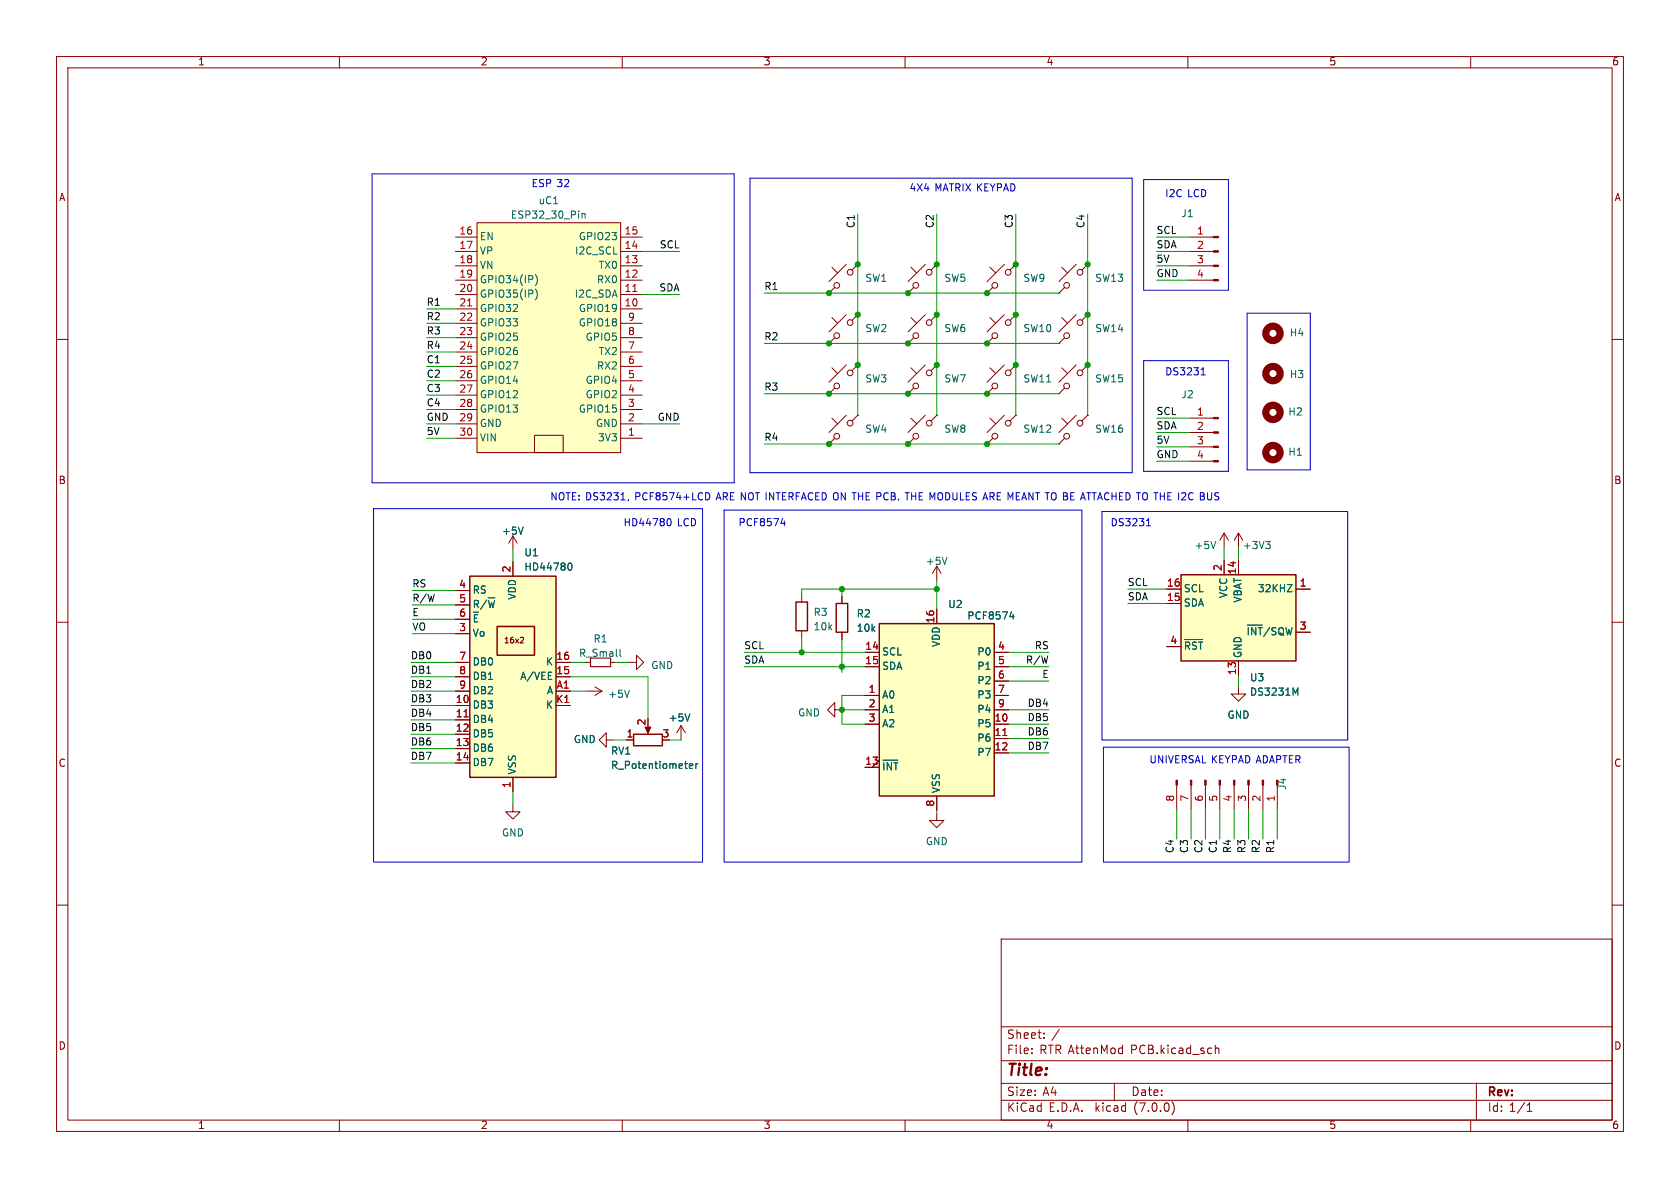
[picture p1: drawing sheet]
<svg xmlns="http://www.w3.org/2000/svg" width="297mm" height="210mm" viewBox="0 0 297 210" stroke-linecap="round" stroke-linejoin="round" font-family="sans-serif">
<g fill="none" stroke="#840000" stroke-width=".18">
<path d="M10 10h277v190h-277zM12 12h273v186h-273zM60 10v2M110 10v2M160 10v2M210 10v2M260 10v2M84.3 39.4h25.4v40.6h-25.4zM10 60h2M80.5 49.5h3.8M80.5 47h3.8M80.5 44.5h3.8"/>
<path d="M80.5 41.9h3.8M80.5 54.6h3.8M80.5 52.1h3.8M80.5 57.2h3.8M80.5 59.7h3.8M109.7 49.5h3.8M109.7 47h3.8M109.7 44.5h3.8M109.7 41.9h3.8M109.7 54.6h3.8M109.7 52.1h3.8M109.7 57.2h3.8"/>
<path d="M109.7 59.7h3.8M146.6 51.8h.1M147.1 47.2l1 1.1M147.1 56.1l1 1.1M147.6 50.8l-1 1M147.6 59.7l-1 1M149.6 46.7l-3 3.1M149.6 55.6l-3 3.1M151.6 46.7l-1 1.1M151.6 46.7h.1M151.6 55.6l-1 1M151.6 55.6h.1"/>
<path d="M160.5 51.8h.1M161 56.1l1.1 1.1M161 47.2l1.1 1.1M161.5 59.7l-1 1M161.5 50.8l-1 1M163.6 55.6l-3.1 3.1M163.6 46.7l-3.1 3.1M165.6 55.6l-1 1M165.6 55.6h.1M165.6 46.7l-1 1.1M165.6 46.7h.1M174.5 51.8h.1"/>
<path d="M175 56.1l1 1.1M175 47.2l1 1.1M175.5 59.7l-1 1M175.5 50.8l-1 1M177.5 55.6l-3 3.1M177.5 46.7l-3 3.1M179.6 55.6l-1 1M179.6 55.6h.1M179.6 46.7l-1 1.1M179.6 46.7h.1M187.2 51.8h.1M187.7 47.2l1 1.1"/>
<path d="M187.7 56.1l1 1.1M188.2 50.8l-1 1M188.2 59.7l-1 1M190.2 46.7l-3 3.1M190.2 55.6l-3 3.1M192.3 46.7l-1 1.1M192.3 46.7h.1M192.3 55.6l-1 1M192.3 55.6h.1M210.3 49.5h4.2M210.3 47h4.2M210.3 44.5h4.2"/>
<path d="M210.3 41.9h4.2M285 60h2M80.5 77.5h3.8M80.5 74.9h3.8M80.5 62.2h3.8M80.5 64.8h3.8M80.5 67.3h3.8M80.5 69.9h3.8M80.5 72.4h3.8M94.5 77h5.1v3h-5.1zM109.7 77.5h3.8M109.7 74.9h3.8"/>
<path d="M109.7 62.2h3.8M109.7 64.8h3.8M109.7 67.3h3.8M109.7 69.9h3.8M109.7 72.4h3.8M146.6 69.6h.1M146.6 78.5h.1M146.6 60.7h.1M147.1 65l1 1M147.1 73.9l1 1M147.6 68.6l-1 1M147.6 77.5l-1 1"/>
<path d="M149.6 64.5l-3 3.1M149.6 73.4l-3 3.1M151.6 64.5l-1 1M151.6 64.5h.1M151.6 73.4l-1 1M151.6 73.4h.1M160.5 69.6h.1M160.5 78.5h.1M160.5 60.7h.1M161 65l1.1 1M161 73.9l1.1 1M161.5 68.6l-1 1"/>
<path d="M161.5 77.5l-1 1M163.6 64.5l-3.1 3.1M163.6 73.4l-3.1 3.1M165.6 64.5l-1 1M165.6 64.5h.1M165.6 73.4l-1 1M165.6 73.4h.1M174.5 60.7h.1M174.5 78.5h.1M174.5 69.6h.1M175 73.9l1 1M175 65l1 1"/>
<path d="M175.5 77.5l-1 1M175.5 68.6l-1 1M177.5 73.4l-3 3.1M177.5 64.5l-3 3.1M179.6 73.4l-1 1M179.6 73.4h.1M179.6 64.5l-1 1M179.6 64.5h.1M187.2 60.7h.1M187.2 78.5h.1M187.2 69.6h.1M187.7 73.9l1 1"/>
<path d="M187.7 65l1 1M188.2 77.5l-1 1M188.2 68.6l-1 1M190.2 73.4l-3 3.1M190.2 64.5l-3 3.1M192.3 73.4l-1 1M192.3 73.4h.1M192.3 64.5l-1 1M192.3 64.5h.1M210.3 79h4.2M210.3 76.5h4.2M210.3 73.9h4.2"/>
<path d="M90.7 94.7l-.8 1.3M90.7 94.7v2.6M90.7 99.3v2.6M90.7 94.7l.7 1.3M210.3 81.5h4.2M216.4 94.2v2.6M216.4 99.1v2.5M216.4 94.2l-.8 1.3M216.4 94.2l.8 1.3M218.9 94.2v2.6M218.9 99.1v2.5M218.9 94.2l-.7 1.3"/>
<path d="M218.9 94.2l.8 1.3M10 110h2M80.5 119.6h2.6M80.5 117.1h2.6M80.5 112h2.6M80.5 104.4h2.6M80.5 106.9h2.6M80.5 109.5h2.6M98.3 119.6h2.5M98.3 117.1h2.5M111.3 117.1h1.2v-1.3l1.3 1.3-1.3 1.3v-1.3M141.7 105.2v1.2"/>
<path d="M141.7 111.5v1.3M148.8 105.4v1.3M148.8 111.8v1.2M152.9 115.3h2.5M152.9 117.9h2.5M165.6 100.1l-.8 1.2M165.6 100.1v2.5M165.6 107.7v2.5M165.6 100.1l.8 1.2M175.8 115.3h2.5M175.8 117.9h2.5M206.2 104.1h2.6"/>
<path d="M206.2 106.7h2.6M206.2 114.3h2.6M218.9 116.8v2.6M229.1 104.1h2.5M229.1 111.8h2.5M285 110h2M80.5 124.7h2.6M80.5 127.3h2.6M80.5 129.8h2.6M80.5 132.3h2.6M80.5 134.9h2.6M80.5 122.2h2.6"/>
<path d="M90.7 137.4v2.6M98.3 124.7h2.5M98.3 122.2h2.5M103.9 122.2h2.5M105.2 121.4l1.2 .8M106.4 122.2l-1.2 .7M107.2 130.8v-1.3l-1.3 1.3 1.3 1.3v-1.3h1.3M110.7 130.8h1.3M114.6 128.3v1M120.4 128.3l-.8 1.2M120.4 128.3v2.5M120.4 128.3l.8 1.2"/>
<path d="M147.6 125.5v-1.3l-1.3 1.3 1.3 1.2v-1.2h1.2M152.9 122.9h2.5M152.9 128h2.5M152.9 135.6h2.5M152.9 125.5h2.5M155.4 134.4l-1.2 1.2M175.8 122.9h2.5M175.8 128h2.5M175.8 130.6h2.5M175.8 133.1h2.5M175.8 125.5h2.5M175.8 120.4h2.5"/>
<path d="M208 138.8v4.2M210.6 138.8v4.2M213.1 138.8v4.2M215.6 138.8v4.2M218.2 138.8v4.2M218.9 121.4v1.3h1.3l-1.3 1.3-1.2-1.3h1.2M220.7 138.8v4.2M223.3 138.8v4.2M225.8 139.2v3.8M10 160h2M90.7 142.2v1.3h1.2l-1.2 1.3-1.3-1.3h1.3M165.6 143.8v1.2h1.3l-1.3 1.3-1.3-1.3h1.3"/>
<path d="M165.6 140.7v2.6M285 160h2M177 166h108v32h-108zM60 198v2M110 198v2M160 198v2M177 194.5h108M177 191.5h108M177 187.5h108M177 181.5h108M182.4 186.1v.2M182.4 185.3v.2"/>
<path d="M184.6 183.4v.2M184.6 182.6v.2M197 191.5v3M207.2 194.7a1.72 1.72 0 0 1 0 2.3M210 198v2M214.8 184.8v1.5M214.8 185.4l.3-.1h.3l.1 1M260 198v2M261 191.5v6.5M270 196.5h.8M270 195.4l.4-.4v1.5"/>
<circle cx="147.9" cy="59.3" r=".51"/>
<circle cx="147.9" cy="50.4" r=".51"/>
<circle cx="150.3" cy="57" r=".51"/>
<circle cx="150.3" cy="48.1" r=".51"/>
<circle cx="161.9" cy="50.4" r=".51"/>
<circle cx="161.9" cy="59.3" r=".51"/>
<circle cx="164.3" cy="57" r=".51"/>
<circle cx="164.3" cy="48.1" r=".51"/>
<circle cx="175.9" cy="59.3" r=".51"/>
<circle cx="175.9" cy="50.4" r=".51"/>
<circle cx="178.2" cy="48.1" r=".51"/>
<circle cx="178.2" cy="57" r=".51"/>
<circle cx="188.6" cy="50.4" r=".51"/>
<circle cx="188.6" cy="59.3" r=".51"/>
<circle cx="190.9" cy="48.1" r=".51"/>
<circle cx="190.9" cy="57" r=".51"/>
<circle cx="147.9" cy="77.1" r=".51"/>
<circle cx="147.9" cy="68.2" r=".51"/>
<circle cx="150.3" cy="74.8" r=".51"/>
<circle cx="150.3" cy="65.9" r=".51"/>
<circle cx="161.9" cy="68.2" r=".51"/>
<circle cx="161.9" cy="77.1" r=".51"/>
<circle cx="164.3" cy="74.8" r=".51"/>
<circle cx="164.3" cy="65.9" r=".51"/>
<circle cx="175.9" cy="77.1" r=".51"/>
<circle cx="175.9" cy="68.2" r=".51"/>
<circle cx="178.2" cy="74.8" r=".51"/>
<circle cx="178.2" cy="65.9" r=".51"/>
<circle cx="188.6" cy="68.2" r=".51"/>
<circle cx="188.6" cy="77.1" r=".51"/>
<circle cx="190.9" cy="74.8" r=".51"/>
<circle cx="190.9" cy="65.9" r=".51"/>
</g>
<g fill="none" stroke="#006464" stroke-width=".18">
<path d="M102.9 37.7v.9M102.9 37.8l.2-.1 .3 .1v.8M94.6 48.5a1.46 1.46 0 0 1 0 2M94.6 51.1a1.46 1.46 0 0 1 0 1.9M92.5 93.2l-.4 1.2M100.6 99.6l.1-.1a.68 .68 0 0 1 .4 .7 .68 .68 0 0 1-.4 .6l-.1-.1M167.4 98.5l-.4 1.3M214.9 95.7l-.4 1.3M223.8 95.7h.7l-.4 .5M224.3 96.2l.2 .2v.3l-.2 .3M83.9 108.7v1.2M84.6 106.6l-.1-.4-.6-.1v1.3"/>
<path d="M86 106.1l-1 1.6M86.3 105.7h1.2M86.3 106.1l.4 1.3M87.4 106.1l-.3 1.3M96.9 118.8h.6M109.6 114.8v1.1l.2 .1M178.5 109h.8M179.1 108.6v.8M209.4 113h3.2M210.3 113.9l-.1-.3-.6-.1v1.3M211.5 113.6l-.5-.1-.2 .4M211.9 113.5h.7"/>
<path d="M212.3 113.5v1.3M220.5 110.5h2.7M220.7 111v1.2M222 111v1.2l-.7-1.2v1.2M222.4 111h.8M222.8 111v1.2M224.5 110.9l-1.1 1.6M225.6 111h-.5l-.2 .3M226.1 111.4a.42 .42 0 0 1 .4-.5 .42 .42 0 0 1 .4 .5M227.3 111l.3 1.2M227.6 103.3h.8l-.8 1.3h.8M228.4 111l-.3 1.2"/>
<path d="M96.9 120.1h.6M111.3 122l-.5 1.3M121.9 135.4l.6-.1-.1-.2-.3-.1-.2 .2v.6h.5M122 126.2l-.5 1.3M123 135v.8M123.4 135l-.4 .2M156.1 134.4h2.6M156.3 134.8v1.3M157.6 134.8v1.3l-.7-1.3v1.3M158 134.8h.7M158.4 134.8v1.3M229 122.5l.4-.9v1.3"/>
</g>
<g fill="#840000" stroke="#840000" stroke-width=".18">
<path d="M214.5 49.4h.9v.3h-.9z"/>
<path d="M214.5 46.9h.9v.2h-.9z"/>
<path d="M214.5 44.3h.9v.3h-.9z"/>
<path d="M214.5 41.8h.9v.2h-.9z"/>
<path d="M214.5 81.4h.9v.3h-.9z"/>
<path d="M214.5 78.9h.9v.2h-.9z"/>
<path d="M214.5 76.3h.9v.3h-.9z"/>
<path d="M214.5 73.8h.9v.2h-.9z"/>
<path d="M114 128.5h1.1l-.5 1.2z"/>
<path d="M207.9 137.9h.3v.9h-.3z"/>
<path d="M210.4 137.9h.3v.9h-.3z"/>
<path d="M213 137.9h.2v.9h-.2z"/>
<path d="M215.5 137.9h.3v.9h-.3z"/>
<path d="M218.1 137.9h.2v.9h-.2z"/>
<path d="M220.6 137.9h.3v.9h-.3z"/>
<path d="M223.1 137.9h.3v.9h-.3z"/>
<path d="M225.7 137.9h.2v.9h-.2z"/>
</g>
<g fill="none" stroke="#840000" stroke-width="1.3">
<circle cx="225" cy="58.9" r="1.27"/>
<circle cx="225" cy="66" r="1.27"/>
<circle cx="225" cy="72.9" r="1.27"/>
<circle cx="225" cy="80" r="1.27"/>
</g>
<path d="M83.1 101.9h15.2v35.5h-15.2zM87.9 110.7h6.6v5.1h-6.6zM140.7 106.4h2v5.1h-2zM147.8 106.7h2.1v5.1h-2.1zM155.4 110.2h20.4v30.5h-20.4zM208.8 101.6h20.3v15.2h-20.3zM112 129.8h5.1v2h-5.1z" fill="none" stroke="#840000" stroke-width=".25"/>
<g fill="#ffffc2" stroke="#ffffc2" stroke-width=".18">
<path d="M155.4 110.2h20.4v30.5h-20.4z"/>
<path d="M208.8 101.6h20.3v15.2h-20.3z"/>
<path d="M87.9 110.7h6.6v5.1h-6.6z"/>
<path d="M83.1 101.9h15.2v35.5h-15.2z"/>
<path d="M84.3 39.4h25.4v40.6h-25.4z"/>
</g>
<path d="M82.7 54.1h.7M111.9 51.5h.7M82 126.7h.8M177.3 130h.7" fill="none" stroke="#a90000" stroke-width=".18"/>
<path d="M92.4 112.7l.2 .1-.1 .3-.6 .5h.7M104.4 116.3h3.5v1.6h-3.5z" fill="none" stroke="#840000" stroke-width=".2"/>
<g fill="none" stroke="#0000c2" stroke-width=".18">
<path d="M65.8 30.7h64v54.6h-64zM132.6 31.5h67.6v52.1h-67.6zM202.2 31.8h15v19.5h-15zM220.5 55.4h11.1v27.7h-11.1zM202.2 63.8h15v19.5h-15zM212.3 66.3h.8M212.6 65.2l.1-.2v1.3M66 89.9h58.2v62.5h-58.2zM111.1 88.3l-.1 .3M118.2 91.7a.68 .68 0 0 1 .5 .6 .68 .68 0 0 1-.5 .6M124.8 87.1a.64 .64 0 0 1 .7 .6 .64 .64 0 0 1-.7 .7M128 90.2h63.3v62.2h-63.3z"/>
<path d="M138.1 92.5h.7M138.7 92.1v.8M194.8 90.4h43.5v40.4h-43.5zM202.7 92.9h.7M202.9 91.9l.2-.2v1.2M195.1 132.1h43.4v20.3h-43.4z"/>
</g>
<g fill="none" stroke="#009600" stroke-width=".18">
<path d="M151.6 37.8v35.6M165.6 37.8v35.6M179.6 37.8v35.6M192.3 37.8v35.6M75.4 57.2h5.1M75.4 54.6h5.1M75.4 59.7h5.1M113.5 52.1h6.6M113.5 44.5h6.6M135.1 51.8h52.1M204.5 41.9h5.8M204.5 44.5h5.8"/>
<path d="M204.5 47h5.8M204.5 49.5h5.8M75.4 74.9h5.1M75.4 77.5h5.1M75.4 72.4h5.1M75.4 64.8h5.1M75.4 69.9h5.1M75.4 62.2h5.1M75.4 67.3h5.1M113.5 74.9h6.6M135.1 69.6h52.1M135.1 60.7h52.1"/>
<path d="M135.1 78.5h52.1M204.5 73.9h5.8M204.5 76.5h5.8M204.5 79h5.8M90.7 97.3v2M204.5 81.5h5.8M216.4 96.8v2.3M218.9 96.8v2.3M72.6 117.1h7.9M72.6 119.6h7.9M72.9 106.9h7.6M72.9 109.5h7.6"/>
<path d="M72.9 112h7.6M72.9 104.4h7.6M100.8 117.1h2.8M100.8 119.6h13.8v7.4M108.7 117.1h2.6M131.6 115.3h21.3M131.6 117.9h21.3M141.7 112.8v2.5M148.8 104.1v1.3M148.8 113v5.9M165.6 102.6v5.1M165.6 104.1h-23.9v1.1"/>
<path d="M178.3 115.3h7.1M178.3 117.9h7.1M199.4 106.7h6.8M199.4 104.1h6.8M218.9 119.4v2M72.6 132.3h7.9M72.6 134.9h7.9M72.6 127.3h7.9M72.6 129.8h7.9M72.6 124.7h7.9M72.6 122.2h7.9M90.7 140v2.2"/>
<path d="M100.8 122.2h3.1M108.5 130.8h2.2M118.4 130.8h2M148.8 125.5h4.1M152.9 122.9h-4.1v5.1h4.1M178.3 125.5h7.1M178.3 130.6h7.1M178.3 120.4h7.1M178.3 128h7.1M178.3 133.1h7.1M165.6 143.3v.5M208 143v5.3"/>
<path d="M210.6 143v5.3M213.1 143v5.3M215.6 143v5.3M218.2 143v5.3M220.7 143v5.3M223.3 143v5.3M225.8 143v5.3"/>
</g>
<g fill="#009600" stroke="#009600" stroke-width=".18">
<circle cx="174.5" cy="60.7" r=".46"/>
<circle cx="179.6" cy="55.6" r=".46"/>
<circle cx="160.5" cy="60.7" r=".46"/>
<circle cx="151.6" cy="55.6" r=".46"/>
<circle cx="160.5" cy="78.5" r=".46"/>
<circle cx="174.5" cy="78.5" r=".46"/>
<circle cx="174.5" cy="69.6" r=".46"/>
<circle cx="160.5" cy="69.6" r=".46"/>
<circle cx="151.6" cy="64.5" r=".46"/>
<circle cx="146.6" cy="60.7" r=".46"/>
<circle cx="146.6" cy="51.8" r=".46"/>
<circle cx="146.6" cy="69.6" r=".46"/>
<circle cx="146.6" cy="78.5" r=".46"/>
<circle cx="192.3" cy="46.7" r=".46"/>
<circle cx="179.6" cy="46.7" r=".46"/>
<circle cx="165.6" cy="55.6" r=".46"/>
<circle cx="174.5" cy="51.8" r=".46"/>
<circle cx="151.6" cy="46.7" r=".46"/>
<circle cx="165.6" cy="46.7" r=".46"/>
<circle cx="160.5" cy="51.8" r=".46"/>
<circle cx="165.6" cy="64.5" r=".46"/>
<circle cx="192.3" cy="64.5" r=".46"/>
<circle cx="192.3" cy="55.6" r=".46"/>
<circle cx="179.6" cy="64.5" r=".46"/>
<circle cx="165.6" cy="104.1" r=".46"/>
<circle cx="148.8" cy="117.9" r=".46"/>
<circle cx="148.8" cy="125.5" r=".46"/>
<circle cx="148.8" cy="104.1" r=".46"/>
<circle cx="141.7" cy="115.3" r=".46"/>
</g>
<text font-size="2.8" fill="#840000" x="178" y="190.8">Title:</text>
<g font-size="2.1" fill="#840000">
<text x="178" y="183.9">Sheet:</text>
<text x="185.9" y="183.9">/</text>
<text x="178" y="186.6">File:</text>
<text x="183.8" y="186.6">RTR AttenMod</text>
<text x="199.9" y="186.6">PCB.kicad_sch</text>
<text x="178" y="196.8">KiCad</text>
<text x="178" y="194">Size:</text>
<text x="184.3" y="194">A4</text>
<text x="185.4" y="196.8">E.D.A.</text>
<text x="193.7" y="196.8">kicad</text>
<text x="200" y="194">Date:</text>
<text x="200.6" y="196.8">(7.0.0)</text>
<text x="263" y="194.2">Rev:</text>
<text x="263" y="196.8">Id: 1/1</text>
</g>
<g font-size="1.8" fill="#840000">
<text x="35" y="11.8">1</text>
<text x="85" y="11.8">2</text>
<text x="135" y="11.8">3</text>
<text x="185" y="11.8">4</text>
<text x="235" y="11.8">5</text>
<text x="285" y="11.8">6</text>
<text x="10.4" y="35.8">A</text>
<text x="285.4" y="35.8">A</text>
<text x="10.3" y="85.8">B</text>
<text x="285.3" y="85.8">B</text>
<text x="10.3" y="135.8">C</text>
<text x="285.3" y="135.8">C</text>
<text x="10.3" y="185.8">D</text>
<text x="285.3" y="185.8">D</text>
<text x="35" y="199.8">1</text>
<text x="85" y="199.8">2</text>
<text x="135" y="199.8">3</text>
<text x="185" y="199.8">4</text>
<text x="235" y="199.8">5</text>
<text x="285" y="199.8">6</text>
</g>
<g font-size="1.8" fill="#0000c2">
<text x="94" y="33.3">ESP 32</text>
<text x="160.8" y="34">4X4</text>
<text x="165.3" y="34">MATRIX KEYPAD</text>
<text x="206" y="35.1">I2C LCD</text>
<text x="206" y="66.5">DS3231</text>
<text x="97.3" y="88.6">NOTE: DS3231,</text>
<text x="112.4" y="88.6">PCF8574+LCD</text>
<text x="126.9" y="88.6">ARE NOT INTERFACED ON THE PCB. THE MODULES ARE MEANT TO BE ATTACHED TO THE I2C BUS</text>
<text x="110.2" y="93.2">HD44780</text>
<text x="119.8" y="93.2">LCD</text>
<text x="130.6" y="93.2">PCF8574</text>
<text x="196.3" y="93.2">DS3231</text>
<text x="203.2" y="135.1">UNIVERSAL KEYPAD ADAPTER</text>
</g>
<g font-size="1.8" fill="#a90000">
<text x="81.1" y="41.7">16</text>
<text x="110.4" y="41.7">15</text>
<text x="211.5" y="41.7">1</text>
<text x="81.1" y="44.2">17</text>
<text x="81.1" y="46.7">18</text>
<text x="110.4" y="46.7">13</text>
<text x="110.4" y="44.2">14</text>
<text x="211.5" y="44.2">2</text>
<text x="211.5" y="46.7">3</text>
<text x="81.1" y="49.3">19</text>
<text x="81.1" y="51.8">20</text>
<text x="110.4" y="51.8">11</text>
<text x="110.4" y="49.3">12</text>
<text x="211.5" y="49.3">4</text>
<text x="81.1" y="54.4">21</text>
<text x="81.1" y="56.9">22</text>
<text x="81.1" y="59.4">23</text>
<text x="110.4" y="54.4">10</text>
<text x="111" y="59.4">8</text>
<text x="111" y="56.9">9</text>
<text x="81.1" y="62">24</text>
<text x="81.1" y="64.5">25</text>
<text x="111" y="64.5">6</text>
<text x="111" y="62">7</text>
<text x="81.1" y="67.1">26</text>
<text x="81.1" y="69.6">27</text>
<text x="111" y="69.6">4</text>
<text x="111" y="67.1">5</text>
<text x="81.1" y="72.1">28</text>
<text x="81.1" y="74.7">29</text>
<text x="81.1" y="77.2">30</text>
<text x="111" y="77.2">1</text>
<text x="111" y="74.7">2</text>
<text x="111" y="72.1">3</text>
<text x="211.5" y="73.7">1</text>
<text x="211.5" y="76.2">2</text>
<text x="211.5" y="78.7">3</text>
<text x="211.5" y="81.3">4</text>
<text x="90.4" y="101.3" transform="rotate(-90 90.4 101.3)">2</text>
<text x="216.2" y="101" transform="rotate(-90 216.2 101)">2</text>
<text x="218.7" y="101.6" transform="rotate(-90 218.7 101.6)">14</text>
<text x="81.1" y="104.1">4</text>
<text x="81.1" y="106.7">5</text>
<text x="206.2" y="106.4">15</text>
<text x="206.2" y="103.9">16</text>
<text x="229.7" y="103.9">1</text>
<text x="81.1" y="111.8">3</text>
<text x="81.1" y="109.2">6</text>
<text x="165.4" y="110.2" transform="rotate(-90 165.4 110.2)">16</text>
<text x="229.7" y="111.5">3</text>
<text x="81.1" y="116.8">7</text>
<text x="81.1" y="119.4">8</text>
<text x="98.3" y="119.4">15</text>
<text x="98.3" y="116.8">16</text>
<text x="152.9" y="115.1">14</text>
<text x="152.9" y="117.6">15</text>
<text x="176.4" y="115.1">4</text>
<text x="176.4" y="117.6">5</text>
<text x="206.8" y="114">4</text>
<text x="218.7" y="119.4" transform="rotate(-90 218.7 119.4)">13</text>
<text x="80.5" y="124.5">10</text>
<text x="81.1" y="121.9">9</text>
<text x="98.3" y="124.5">K1</text>
<text x="98.4" y="121.9">A1</text>
<text x="153.5" y="122.7">1</text>
<text x="153.5" y="125.2">2</text>
<text x="176.4" y="120.1">6</text>
<text x="176.4" y="122.7">7</text>
<text x="176.4" y="125.2">9</text>
<text x="80.5" y="127">11</text>
<text x="80.5" y="129.5">12</text>
<text x="110.7" y="130.6">1</text>
<text x="114.3" y="128.3" transform="rotate(-90 114.3 128.3)">2</text>
<text x="117.1" y="130.6">3</text>
<text x="153.5" y="127.8">3</text>
<text x="175.8" y="127.8">10</text>
<text x="175.8" y="130.3">11</text>
<text x="80.5" y="132.1">13</text>
<text x="80.5" y="134.6">14</text>
<text x="152.9" y="135.4">13</text>
<text x="175.8" y="132.8">12</text>
<text x="90.4" y="139.4" transform="rotate(-90 90.4 139.4)">1</text>
<text x="165.4" y="142.7" transform="rotate(-90 165.4 142.7)">8</text>
<text x="207.8" y="141.8" transform="rotate(-90 207.8 141.8)">8</text>
<text x="210.3" y="141.8" transform="rotate(-90 210.3 141.8)">7</text>
<text x="212.9" y="141.8" transform="rotate(-90 212.9 141.8)">6</text>
<text x="215.4" y="141.8" transform="rotate(-90 215.4 141.8)">5</text>
<text x="217.9" y="141.8" transform="rotate(-90 217.9 141.8)">4</text>
<text x="220.5" y="141.8" transform="rotate(-90 220.5 141.8)">3</text>
<text x="223" y="141.8" transform="rotate(-90 223 141.8)">2</text>
<text x="225.6" y="141.8" transform="rotate(-90 225.6 141.8)">1</text>
</g>
<g font-size="1.8" fill="#006464">
<text x="90.3" y="38.9">ESP32_30_Pin</text>
<text x="95.2" y="36.4">uC1</text>
<text x="208.8" y="38.7">J1</text>
<text x="84.8" y="42.7">EN</text>
<text x="84.8" y="45.3">VP</text>
<text x="84.8" y="47.8">VN</text>
<text x="101.5" y="45.3">I2C_SCL</text>
<text x="102.2" y="42.7">GPIO23</text>
<text x="105.7" y="47.8">TX0</text>
<text x="84.8" y="50.4">GPIO34(IP)</text>
<text x="84.8" y="52.9">GPIO35(IP)</text>
<text x="101.5" y="52.9">I2C_SDA</text>
<text x="105.4" y="50.4">RX0</text>
<text x="152.9" y="50.1">SW1</text>
<text x="166.9" y="50.1">SW5</text>
<text x="180.9" y="50.1">SW9</text>
<text x="193.6" y="50.1">SW13</text>
<text x="84.8" y="55.4">GPIO32</text>
<text x="84.8" y="58">GPIO33</text>
<text x="102.2" y="55.4">GPIO19</text>
<text x="102.2" y="58">GPIO18</text>
<text x="152.9" y="59">SW2</text>
<text x="166.9" y="59">SW6</text>
<text x="180.9" y="59">SW10</text>
<text x="193.6" y="59">SW14</text>
<text x="228" y="59.8">H4</text>
<text x="84.8" y="60.5">GPIO25</text>
<text x="84.8" y="63.1">GPIO26</text>
<text x="84.8" y="65.6">GPIO27</text>
<text x="103.4" y="60.5">GPIO5</text>
<text x="105.4" y="65.6">RX2</text>
<text x="105.7" y="63.1">TX2</text>
<text x="84.8" y="68.1">GPIO14</text>
<text x="84.8" y="70.7">GPIO12</text>
<text x="103.4" y="70.7">GPIO2</text>
<text x="103.4" y="68.1">GPIO4</text>
<text x="152.9" y="67.9">SW3</text>
<text x="166.9" y="67.9">SW7</text>
<text x="180.9" y="67.9">SW11</text>
<text x="193.6" y="67.9">SW15</text>
<text x="208.8" y="70.7">J2</text>
<text x="228" y="67.1">H3</text>
<text x="84.8" y="73.2">GPIO13</text>
<text x="84.8" y="75.8">GND</text>
<text x="102.2" y="73.2">GPIO15</text>
<text x="105.2" y="75.8">GND</text>
<text x="152.9" y="76.8">SW4</text>
<text x="166.9" y="76.8">SW8</text>
<text x="180.9" y="76.8">SW12</text>
<text x="193.6" y="76.8">SW16</text>
<text x="227.7" y="73.7">H2</text>
<text x="84.8" y="78.3">VIN</text>
<text x="105.6" y="78.3">3V3</text>
<text x="227.7" y="80.8">H1</text>
<text x="88.7" y="94.8">+5V</text>
<text x="92.6" y="98.6">U1</text>
<text x="92.6" y="101.2">HD44780</text>
<text x="163.6" y="100.1">+5V</text>
<text x="211.1" y="97.3">+5V</text>
<text x="219.6" y="97.3">+3V3</text>
<text x="83.6" y="105.2">RS</text>
<text x="91.5" y="106.1" transform="rotate(-90 91.5 106.1)">VDD</text>
<text x="167.6" y="107.8">U2</text>
<text x="209.3" y="107.5">SDA</text>
<text x="209.3" y="105">SCL</text>
<text x="217.2" y="105.9" transform="rotate(-90 217.2 105.9)">VCC</text>
<text x="219.8" y="106.6" transform="rotate(-90 219.8 106.6)">VBAT</text>
<text x="222.2" y="105">32KHZ</text>
<text x="83.6" y="112.8">Vo</text>
<text x="83.6" y="108.4">R/~{W}</text>
<text x="83.6" y="110.9">~{E}</text>
<text x="104.9" y="113.9">R1</text>
<text x="143.8" y="109.2">R3</text>
<text x="143.8" y="111.7">10k</text>
<text x="151.4" y="109.4">R2</text>
<text x="151.4" y="112">10k</text>
<text x="170.9" y="109.8">PCF8574</text>
<text x="220.2" y="113.2">~{INT}/SQW</text>
<text x="83.6" y="117.9">DB0</text>
<text x="96.4" y="117.9">K</text>
<text x="102.3" y="116.4">R_Small</text>
<text x="115.1" y="118.6">GND</text>
<text x="156" y="116.1">SCL</text>
<text x="156" y="118.7">SDA</text>
<text x="166.4" y="114.5" transform="rotate(-90 166.4 114.5)">VDD</text>
<text x="172.7" y="116.1">P0</text>
<text x="172.7" y="118.7">P1</text>
<text x="209.3" y="115.7">~{RST}</text>
<text x="219.8" y="116.3" transform="rotate(-90 219.8 116.3)">GND</text>
<text x="83.6" y="125.5">DB3</text>
<text x="83.6" y="120.5">DB1</text>
<text x="83.6" y="123">DB2</text>
<text x="91.9" y="120.5">A/VEE</text>
<text x="96.4" y="125.5">K</text>
<text x="96.6" y="123">A</text>
<text x="107.4" y="123.6">+5V</text>
<text x="156" y="123.8">A0</text>
<text x="172.7" y="121.2">P2</text>
<text x="172.7" y="123.8">P3</text>
<text x="220.9" y="123.3">DS3231M</text>
<text x="220.9" y="120.7">U3</text>
<text x="83.6" y="128.1">DB4</text>
<text x="83.6" y="130.6">DB5</text>
<text x="101.4" y="131.6">GND</text>
<text x="118.1" y="127.8">+5V</text>
<text x="141" y="126.9">GND</text>
<text x="156" y="126.3">A1</text>
<text x="156" y="128.8">A2</text>
<text x="172.7" y="128.8">P5</text>
<text x="172.7" y="131.4">P6</text>
<text x="172.7" y="126.3">P4</text>
<text x="216.9" y="127.3">GND</text>
<text x="83.6" y="133.2">DB6</text>
<text x="83.6" y="135.7">DB7</text>
<text x="91.5" y="136.9" transform="rotate(-90 91.5 136.9)">VSS</text>
<text x="108" y="133.7">RV1</text>
<text x="108" y="136.2">R_Potentiometer</text>
<text x="172.7" y="133.9">P7</text>
<text x="166.4" y="140.2" transform="rotate(-90 166.4 140.2)">VSS</text>
<text x="227.6" y="139.7" transform="rotate(-90 227.6 139.7)">J4</text>
<text x="88.7" y="148.1">GND</text>
<text x="163.6" y="149.7">GND</text>
</g>
<g font-size="1.8" fill="#0f0f0f">
<text x="151.3" y="40.5" transform="rotate(-90 151.3 40.5)">C1</text>
<text x="165.3" y="40.5" transform="rotate(-90 165.3 40.5)">C2</text>
<text x="179.2" y="40.5" transform="rotate(-90 179.2 40.5)">C3</text>
<text x="191.9" y="40.5" transform="rotate(-90 191.9 40.5)">C4</text>
<text x="204.5" y="41.6">SCL</text>
<text x="116.5" y="44.1">SCL</text>
<text x="204.5" y="44.1">SDA</text>
<text x="204.5" y="46.6">5V</text>
<text x="116.4" y="51.7">SDA</text>
<text x="135.1" y="51.5">R1</text>
<text x="204.5" y="49.2">GND</text>
<text x="75.4" y="54.3">R1</text>
<text x="75.4" y="56.8">R2</text>
<text x="75.4" y="59.3">R3</text>
<text x="75.4" y="64.4">C1</text>
<text x="75.4" y="61.9">R4</text>
<text x="135.1" y="60.4">R2</text>
<text x="75.4" y="69.5">C3</text>
<text x="75.4" y="67">C2</text>
<text x="135.1" y="69.2">R3</text>
<text x="75.4" y="72">C4</text>
<text x="75.4" y="74.6">GND</text>
<text x="75.4" y="77.1">5V</text>
<text x="116.1" y="74.6">GND</text>
<text x="204.5" y="73.6">SCL</text>
<text x="204.5" y="76.1">SDA</text>
<text x="135.1" y="78.1">R4</text>
<text x="204.5" y="78.6">5V</text>
<text x="204.5" y="81.2">GND</text>
<text x="72.9" y="106.6">R/W</text>
<text x="72.9" y="104">RS</text>
<text x="199.4" y="103.8">SCL</text>
<text x="199.4" y="106.3">SDA</text>
<text x="72.9" y="111.7">VO</text>
<text x="72.9" y="109.1">E</text>
<text x="72.6" y="119.3">DB1</text>
<text x="72.6" y="116.7">DB0</text>
<text x="131.6" y="117.5">SDA</text>
<text x="131.6" y="115">SCL</text>
<text x="181.2" y="117.5">R/W</text>
<text x="182.8" y="115">RS</text>
<text x="72.6" y="121.8">DB2</text>
<text x="72.6" y="124.4">DB3</text>
<text x="181.5" y="125.1">DB4</text>
<text x="184.1" y="120">E</text>
<text x="72.6" y="126.9">DB4</text>
<text x="72.6" y="129.4">DB5</text>
<text x="72.6" y="132">DB6</text>
<text x="181.5" y="127.7">DB5</text>
<text x="181.5" y="130.2">DB6</text>
<text x="72.6" y="134.5">DB7</text>
<text x="181.5" y="132.7">DB7</text>
<text x="207.7" y="150.9" transform="rotate(-90 207.7 150.9)">C4</text>
<text x="210.2" y="150.9" transform="rotate(-90 210.2 150.9)">C3</text>
<text x="212.8" y="150.9" transform="rotate(-90 212.8 150.9)">C2</text>
<text x="215.3" y="150.9" transform="rotate(-90 215.3 150.9)">C1</text>
<text x="217.8" y="150.9" transform="rotate(-90 217.8 150.9)">R4</text>
<text x="220.4" y="150.9" transform="rotate(-90 220.4 150.9)">R3</text>
<text x="222.9" y="150.9" transform="rotate(-90 222.9 150.9)">R2</text>
<text x="225.5" y="150.9" transform="rotate(-90 225.5 150.9)">R1</text>
</g>
<text font-size="1.4" fill="#840000" x="89" y="114">16x2</text>
</svg>
